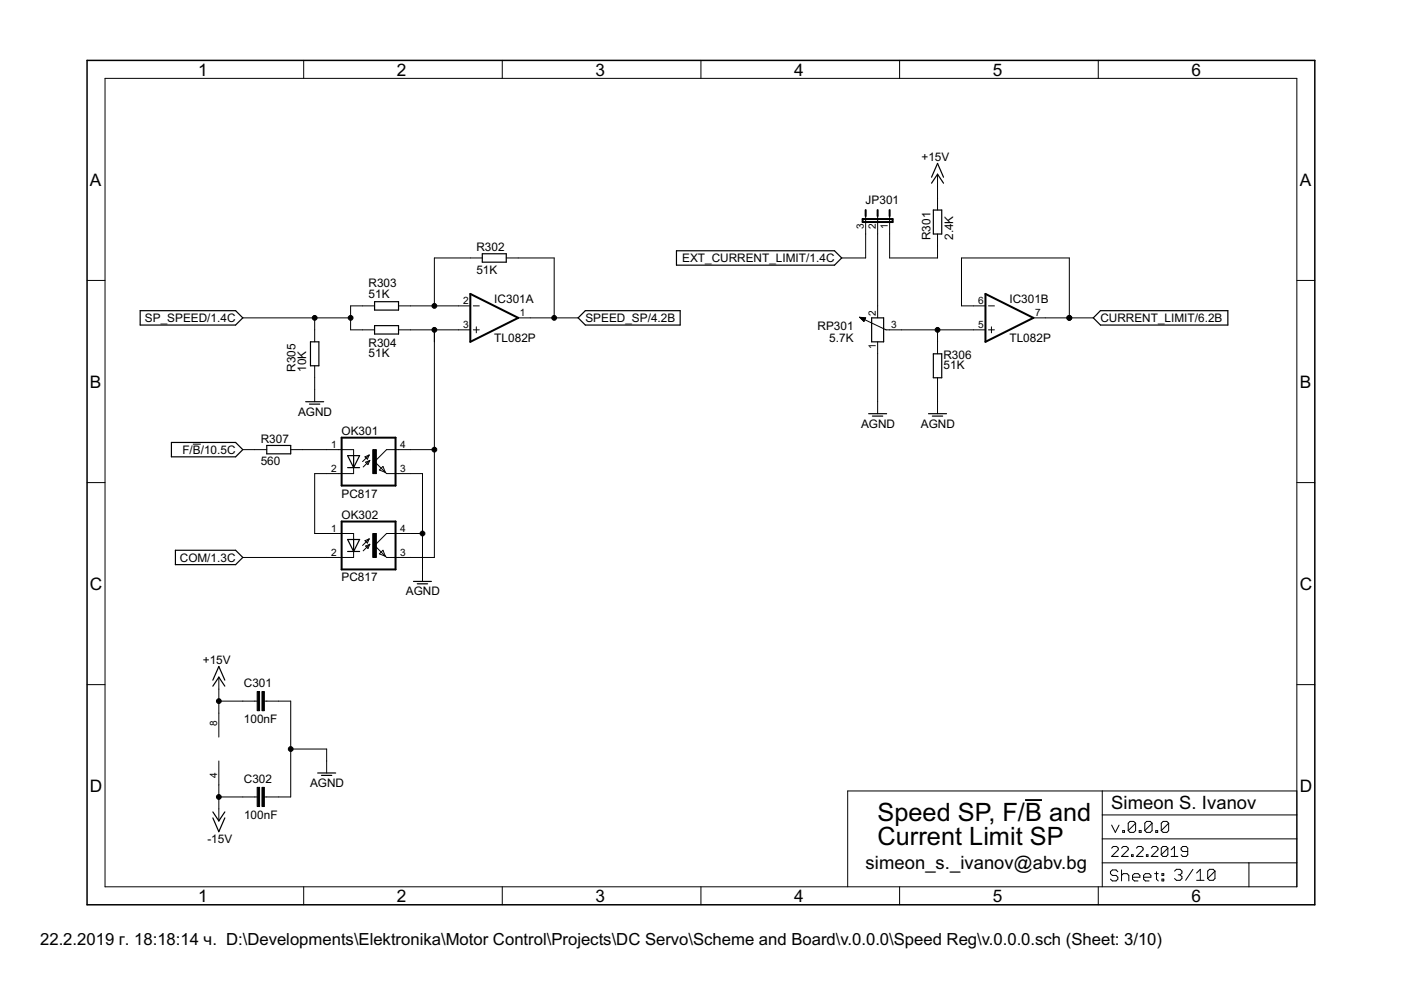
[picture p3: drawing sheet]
<svg xmlns="http://www.w3.org/2000/svg" width="297mm" height="210mm" viewBox="0 0 297 210" stroke-linecap="round" stroke-linejoin="round" font-family="sans-serif">
<g fill="#000" stroke="#000" stroke-width=".25">
<path d="M198.8 36.9l-1.3 1.9zM198.8 34.6l-1.3 3zM198.8 36.9l1.2 1.9zM198.8 34.6l1.2 3zM102.3 55.6h5zM102.3 53.8v1.8zM102.3 53.8h5zM107.3 53.8v1.8zM143.4 53.2v3zM143.4 53.2h33.5zM143.4 56.2h33.5zM176.9 53.2l1.6 1.5z"/>
<path d="M178.5 54.7l-1.6 1.5zM197.9 44.5v5.1zM199.7 44.5v5.1zM197.9 44.5h1.8zM197.9 49.6h1.8zM29.7 65.9v3zM29.7 68.9h20.3zM29.7 65.9h20.3zM50 68.9l1.5-1.5zM50 65.9l1.5 1.5zM65.8 72.5v5.1zM67.6 72.5v5.1z"/>
<path d="M65.8 72.5h1.8zM65.8 77.6h1.8zM79.4 65.7h5.1zM79.4 64v1.7zM79.4 70.8h5.1zM79.4 69v1.8zM79.4 64h5.1zM84.5 64v1.7zM79.4 69h5.1zM84.5 69v1.8zM122.6 67.4l1.5-1.5zM122.6 67.4l1.5 1.5z"/>
<path d="M124.1 65.9h20.1zM124.1 68.9h20.1zM144.2 65.9v3zM184.8 72.5h2.5zM184.8 67.4v5.1zM184.8 67.4h2.5zM187.3 67.4v5.1zM197.9 75h1.8zM199.7 75v5.1zM231.8 67.4l1.5-1.5zM231.8 67.4l1.5 1.5zM233.3 65.9h27z"/>
<path d="M233.3 68.9h27zM260.3 65.9v3zM36.3 93.8v3.1zM36.3 96.9h13.7zM36.3 93.8h13.7zM50 96.9l1.5-1.6zM50 93.8l1.5 1.5zM56.6 96.2h5zM56.6 94.4v1.8zM56.6 94.4h5zM61.6 94.4v1.8zM64.8 85.2h3.8z"/>
<path d="M65.6 85.7h2.2zM73.7 96.6l1.3 2.5zM73.7 99.1h1.3zM75 96.6v2.5zM73.7 96.6h1.3zM76.2 96.6l-1.2 2.5zM75 99.1h1.2zM75 96.6h1.2zM184.2 87.7h3.8zM185 88.2h2.2zM196.9 87.7h3.8zM197.7 88.2h2.2z"/>
<path d="M197.9 75v5.1zM197.9 80.1h1.8zM37.2 116.7v3zM37.2 119.7h12.8zM37.2 116.7h12.8zM50 119.7l1.5-1.5zM50 116.7l1.5 1.5zM73.7 114.4l1.3 2.5zM73.7 116.9h1.3zM75 114.4v2.5zM73.7 114.4h1.3zM76.2 114.4l-1.2 2.5z"/>
<path d="M75 116.9h1.2zM75 114.4h1.2zM87.7 123.3h3.8zM88.5 123.8h2.2zM46.4 143.6l-1.3 1.9zM46.4 141.3l-1.3 2.9zM46.4 143.6l1.3 1.9zM46.4 141.3l1.3 2.9zM45.1 172.1l1.3 2zM45.1 173.4l1.3 2.9zM47.7 172.1l-1.3 2zM47.7 173.4l-1.3 2.9z"/>
<path d="M67.4 163.9h3.8zM68.2 164.4h2.1z"/>
</g>
<g fill="#000" stroke="#000" stroke-width=".21">
<path d="M22.3 16.6v171.4zM64.4 12.8v3.8zM106.5 12.8v3.8zM148.6 12.8v3.8zM190.7 12.8v3.8zM232.9 12.8v3.8zM22.3 16.6h252.7zM198.8 36.9v2.6zM18.5 59.5h3.8zM92.1 54.7v10.2zM99.7 54.7h2.6zM92.1 54.7h7.6z"/>
<path d="M107.3 54.7h2.6zM109.9 54.7h7.6zM117.5 54.7v12.7zM183.5 47.1v2.5zM183.5 45.8v1.3zM183.5 49.6v5.1zM178.5 54.7h5zM186.1 47.1v2.5zM186.1 45.8v1.3zM186.1 49.6v15.3zM188.6 47.1v2.5zM188.6 45.8v1.3z"/>
<path d="M188.6 49.6v5.1zM198.8 42v2.5zM198.8 49.6v2.6zM198.8 39.5v2.5zM198.8 52.2v2.5zM188.6 54.7h10.2zM203.9 54.7h22.8zM226.7 54.7v12.7zM275 59.5h3.8zM51.5 67.4h15.2zM66.7 69.9v2.6zM66.7 67.4h7.6z"/>
<path d="M66.7 67.4v2.5zM74.3 67.4v2.5zM74.3 64.9v2.5zM74.3 64.9h2.6zM76.9 64.9h2.5zM76.9 69.9h2.5zM74.3 69.9h2.6zM84.5 64.9h2.5zM84.5 69.9h2.5zM87 64.9h5.1zM87 69.9h5.1zM92.1 64.9h5.1z"/>
<path d="M92.1 69.9h5.1zM92.1 69.9v2.6zM92.1 69.9v25.4zM97.2 64.9h2.5zM97.2 69.9h2.5zM100.4 69.9h1.2zM100.4 64.9h1.2zM101 69.3v1.3zM109.9 67.4h2.5zM112.4 67.4h5.1zM117.5 67.4h5.1zM182.3 67.3l.9 .9z"/>
<path d="M182.4 67.4h1.1zM182.5 67.5h1zM182.6 67.6h.8zM182.8 67.8h.5zM182.9 67.9h.4zM183 68h.2zM183.5 67.4l-.3 .8zM182.3 67.3l1.2 .1zM186.1 72.5v2.5zM186.1 64.9v2.5zM186.1 75v10.2zM182.3 67.3l5.6 2.6z"/>
<path d="M187.9 69.9h.7zM188.6 69.9h2.6zM198.8 72.5v2.5zM191.2 69.9h7.6zM198.8 69.9v2.6zM203.9 54.7v10.2zM206.4 64.9h2.5zM206.4 69.9h2.5zM203.9 64.9h2.5zM198.8 69.9h7.6zM209.6 69.9h1.2zM209.6 64.9h1.2z"/>
<path d="M210.2 69.3v1.3zM219.1 67.4h2.5zM221.6 67.4h5.1zM226.7 67.4h5.1zM40.9 94.2h1.7zM51.5 95.3h2.5zM54 95.3h2.6zM61.6 95.3h2.6zM64.2 95.3h5.1zM66.7 77.6v2.5zM66.7 82.6v2.6zM66.7 80.1v2.5z"/>
<path d="M69.3 95.3h2.5zM75 95.3v1.3zM75 99.1v1.3zM71.8 95.3h3.2zM76.9 97.9l1.4-1.4zM77 99l1.4-1.4zM77.4 96.9l.5 .5zM77.5 98l.5 .5zM78.3 96.5l-.4 .9zM78.4 97.6l-.4 .9zM77.4 96.9l.9-.4zM77.5 98l.9-.4z"/>
<path d="M79.4 97.9l2.3 2.3zM80.4 99.7l.8-.8zM81.2 98.9l.5 1.3zM82 95.3l-2.6 2.6zM82 95.3h2.5zM84.5 95.3h2.5zM87 95.3h5.1zM186.1 85.2v2.5zM198.8 80.1v2.5zM198.8 85.2v2.5zM198.8 82.6v2.6zM18.5 102.3h3.8z"/>
<path d="M51.5 118.2h17.8zM66.7 100.4v12.7zM66.7 113.1h2.6zM69.3 100.4h2.5zM69.3 113.1h2.5zM69.3 118.2h2.5zM66.7 100.4h2.6zM71.8 100.4h3.2zM75 113.1v1.3zM75 116.9v1.3zM71.8 113.1h3.2zM71.8 118.2h3.2z"/>
<path d="M76.9 115.7l1.4-1.4zM77 116.8l1.4-1.4zM77.4 114.6l.5 .5zM77.5 115.8l.5 .5zM78.3 114.3l-.4 .8zM78.4 115.4l-.4 .9zM77.4 114.6l.9-.3zM77.5 115.8l.9-.4zM79.4 115.7l2.3 2.2zM80.4 117.4l.8-.7zM81.2 116.7l.5 1.2zM81.7 100.2l.3 .2z"/>
<path d="M80.4 99.7l1.3 .5zM81.7 117.9l.3 .3zM80.4 117.4l1.3 .5zM82 100.4h2.5zM82 113.1l-2.6 2.6zM82 118.2h2.5zM82 113.1h2.5zM84.5 100.4h2.5zM84.5 118.2h2.5zM84.5 113.1h2.5zM87 100.4h2.6zM87 118.2h5.1z"/>
<path d="M89.6 100.4v12.7zM87 113.1h2.6zM89.6 113.1v7.6zM92.1 95.3v22.9zM275 102.3h3.8zM89.6 120.7v2.6zM18.5 145.2h3.8zM46.4 151.2v5.1zM46.4 143.6v2.5zM46.4 146.1v2.6zM46.4 148.7v2.5zM51.5 148.7h2.5z"/>
<path d="M46.4 148.7h5.1zM54 148.7h.5zM56 148.7h.6zM56.6 148.7h2.5zM59.1 148.7h2.5zM61.6 148.7v10.1zM61.6 158.8v10.2zM61.6 158.8h7.7zM69.3 158.8v2.6zM275 145.2h3.8zM46.4 161.4v5zM46.4 171.5v2.6z"/>
<path d="M46.4 169v2.5zM46.4 166.4v2.6zM51.5 169h2.5zM46.4 169h5.1zM54 169h.5zM56 169h.6zM56.6 169h2.5zM59.1 169h2.5zM69.3 161.4v2.5zM179.7 167.7h54zM233.7 167.7h41.3zM233.7 177.9h41.3z"/>
<path d="M233.7 172.8v5.1zM233.7 172.8h41.3zM233.7 167.7v5.1zM235.7 174.9l.8 1.6zM236 179.5l-.3 .3zM237.3 174.9l-.8 1.6zM236 179.5h.7zM236.7 179.5l.4 .3zM238 176.1v.4zM238 176.1h.4zM238.1 179.5l-.3 .3zM238.4 176.1v.4z"/>
<path d="M238 176.5h.4zM238.1 179.5h.7zM239.2 174.5v1.6zM239.2 174.5l.4-.3zM239.2 176.1l1.6-1.6zM238.8 179.5l.4 .3zM239.6 174.2h.8zM239.2 176.1l.4 .4zM240.4 174.2l.4 .3zM239.6 176.5h.8zM240.8 174.5v1.6zM240.4 176.5l.4-.4z"/>
<path d="M241.3 179.5l-.4 .3zM241.5 176.1v.4zM241.5 176.1h.4zM241.9 176.1v.4zM241.5 176.5h.4zM241.3 179.5h.7zM242 179.5l.4 .3zM242.7 174.5v1.6zM242.7 174.5l.4-.3zM244.3 174.5l-1.6 1.6zM243.1 174.2h.8zM242.7 176.1l.4 .4z"/>
<path d="M243.9 174.2l.4 .3zM243.1 176.5h.8zM244.3 174.5v1.6zM244.3 176.1l-.4 .4zM244.5 179.5l-.4 .3zM245 176.1v.4zM245 176.1h.4zM244.5 179.5h.7zM245.4 176.1v.4zM245 176.5h.4zM245.2 179.5l.3 .3zM246.2 174.5v1.6z"/>
<path d="M246.2 174.5l.4-.3zM246.2 176.1l1.6-1.6zM246.5 179.5l-.3 .3zM246.5 179.5h.8zM246.6 174.2h.8zM246.2 176.1l.4 .4zM247.3 179.5l.3 .3zM247.4 174.2l.4 .3zM246.6 176.5h.8zM247.6 179.8v1.4zM247.8 174.5v1.6zM247.8 176.1l-.4 .4z"/>
<path d="M249 179.5v2.1zM250.4 179.8v.4zM250.8 179.5l-.4 .3zM250.8 179.5h.7zM251.5 179.5l.3 .3zM275 172.8v5.1zM275 167.7v5.1zM22.3 188h252.7zM64.4 188v3.8zM106.5 188v3.8zM148.6 188v3.8zM179.7 167.7v20.3z"/>
<path d="M190.7 188v3.8zM232.9 188v3.8zM233.7 182.9v5.1zM233.7 177.9v5zM235.4 184.8v.4zM235.4 185.2l.4 .4zM237.1 180.2l-1.4 1.4zM235.4 184.8l.4-.4zM235.8 185.6h.8zM235.4 186.4l.4 .4zM235.8 184.4h.8zM236.6 185.6l.4 .4z"/>
<path d="M235.8 186.8h.8zM236.6 184.4l.4 .4zM237 186v.4zM237 186.4l-.4 .4zM235.7 181.6h1.4zM237.1 179.8v.4zM237.8 181.6l1.4-1.4zM237.8 184.4v2.4zM237.8 185.6l.4-.4zM238.2 185.2h.8zM239 185.2l.3 .4zM237.8 181.6h1.4z"/>
<path d="M239.2 179.8v.4zM239.3 185.6v1.2zM239.9 181.2v.4zM239.9 181.2h.3zM240.1 185.6v.8zM240.1 185.6l.4-.4zM240.2 181.2v.4zM239.9 181.6h.3zM240.1 186.4l.4 .4zM240.5 185.2h.8zM240.9 181.6l1.5-1.4zM240.5 186.8h.8z"/>
<path d="M241.3 185.2l.4 .4zM241.7 185.6v.4zM240.1 186h1.6zM240.9 181.6h1.5zM242.4 179.8v.4zM242.5 185.6v.8zM242.5 185.6l.3-.4zM242.5 186.4l.3 .4zM242.8 185.2h.8zM243.1 181.2v.4zM243.1 181.2h.3zM243.4 181.2v.4z"/>
<path d="M243.1 181.6h.3zM242.8 186.8h.8zM243.6 185.2l.4 .4zM244 185.6v.4zM242.5 186h1.5zM244.1 181.6l1.4-1.4zM244.8 185.2h.8zM245.2 184.8v1.6zM245.2 186.4l.4 .4zM244.1 181.6h1.4zM245.5 179.8v.4zM246.2 179.8v1.4z"/>
<path d="M246.2 181.2l1.4-1.4zM246.4 185.2h.3zM246.4 185.2v.4zM246.4 186.4h.3zM246.4 186.4v.4zM246.2 181.2l.3 .4zM246.7 185.2v.4zM246.4 185.6h.3zM246.7 186.4v.4zM246.4 186.8h.3zM246.5 181.6h.8zM247.6 181.2l-.3 .4z"/>
<path d="M248.3 180.2l.7-.7zM248.3 181.6h1.4zM249 184.7l.4-.4zM249.4 184.3h.8zM249 186.3l.4 .3zM250.2 184.3l.4 .4zM249.8 185.5h.4zM250.2 185.5l.4 .4zM249.4 186.6h.8zM250.4 181.2l.4 .4zM250.4 180.2l.4 .3zM250.6 184.7v.4z"/>
<path d="M250.2 185.5l.4-.4zM250.6 185.9v.4zM250.2 186.6l.4-.3zM250.8 181.6h.7zM250.8 180.5h1zM252.9 184.3l-1.5 2.3zM251.8 181.2l-.3 .4zM251.8 179.8v1.4zM253.7 185.1l.8-.8zM253.7 186.6h1.6zM254.5 184.3v2.3zM256.1 184.7v1.6z"/>
<path d="M256.1 184.7l.3-.4zM257.6 184.7l-1.5 1.6zM256.4 184.3h.8zM256.1 186.3l.3 .3zM257.2 184.3l.4 .4zM256.4 186.6h.8zM257.6 184.7v1.6zM257.6 186.3l-.4 .3zM264.8 182.9v5.1zM264.8 182.9h10.2zM233.7 182.9h31.1zM275 182.9v5.1z"/>
<path d="M275 177.9v5zM275 16.6v171.4z"/>
<circle cx="66.7" cy="67.4" r=".51"/>
<circle cx="74.3" cy="67.4" r=".51"/>
<circle cx="92.1" cy="64.9" r=".51"/>
<circle cx="92.1" cy="69.9" r=".51"/>
<circle cx="117.5" cy="67.4" r=".51"/>
<circle cx="198.8" cy="69.9" r=".51"/>
<circle cx="226.7" cy="67.4" r=".51"/>
<circle cx="92.1" cy="95.3" r=".51"/>
<circle cx="89.6" cy="113.1" r=".51"/>
<circle cx="46.4" cy="148.7" r=".51"/>
<circle cx="61.6" cy="158.8" r=".51"/>
<circle cx="46.4" cy="169" r=".51"/>
</g>
<path d="M217.3 169.6h3.6z" fill="#000" stroke="#000" stroke-width=".4"/>
<path d="M18.5 12.8v179zM18.5 12.8h260.3zM18.5 191.8h260.3zM278.8 12.8v179z" fill="#000" stroke="#000" stroke-width=".32"/>
<g fill="#000" stroke="#000" stroke-width=".42">
<path d="M182.9 46.4v.7zM182.9 46.4h6.4zM183.5 44.5v1.3zM186.1 44.5v1.3zM188.6 44.5v1.3zM182.9 47.1h6.4zM189.3 46.4v.7zM99.7 62.3v10.2zM99.7 62.3l10.2 5.1zM99.7 72.5l10.2-5.1zM208.9 62.3v10.2zM208.9 62.3l10.2 5.1z"/>
<path d="M208.9 72.5l10.2-5.1zM72.4 92.8h11.5zM72.4 92.8v10.2zM83.9 92.8v10.2zM72.4 103h11.5zM72.4 110.6h11.5zM72.4 110.6v10.1zM83.9 110.6v10.1zM72.4 120.7h11.5z"/>
</g>
<path d="M79 95.3h.8v5.1h-.8zM79 113.1h.8v5.1h-.8zM54.5 146.6h.5v4.1h-.5zM55.5 146.6h.5v4.1h-.5zM54.5 166.9h.5v4.1h-.5zM55.5 166.9h.5v4.1h-.5z" fill="#000" stroke="#000" stroke-width=".21"/>
<g font-size="6">
<text x="186.1" y="174.1">Speed SP, F/B and</text>
<text x="186.1" y="179.1">Current Limit SP</text>
</g>
<g font-size="4.4">
<text x="235.6" y="171.5">Simeon S. Ivanov</text>
<text x="183.5" y="184.2">simeon_s._ivanov@abv.bg</text>
</g>
<g font-size="4.1">
<text x="42" y="16">1</text>
<text x="84.1" y="16">2</text>
<text x="126.3" y="16">3</text>
<text x="168.4" y="16">4</text>
<text x="210.5" y="16">5</text>
<text x="252.6" y="16">6</text>
<text x="19.1" y="39.3">A</text>
<text x="275.6" y="39.3">A</text>
<text x="19.1" y="82.2">B</text>
<text x="275.6" y="82.2">B</text>
<text x="19.1" y="125">C</text>
<text x="275.6" y="125">C</text>
<text x="19.1" y="167.9">D</text>
<text x="275.6" y="167.9">D</text>
<text x="42" y="191.2">1</text>
<text x="84.1" y="191.2">2</text>
<text x="126.3" y="191.2">3</text>
<text x="168.4" y="191.2">4</text>
<text x="210.5" y="191.2">5</text>
<text x="252.6" y="191.2">6</text>
</g>
<text font-size="4" x="8.5" y="200.4">22.2.2019 г. 18:18:14 ч. D:\Developments\Elektronika\Motor Control\Projects\DC Servo\Scheme and Board\v.0.0.0\Speed Reg\v.0.0.0.sch (Sheet: 3/10)</text>
<g font-size="2.8">
<text x="195.4" y="34.1">+15V</text>
<text x="183.5" y="43.3">JP301</text>
<text x="101" y="53.2">R302</text>
<text x="197.3" y="50.9" transform="rotate(-90 197.3 50.9)">R301</text>
<text x="202.1" y="50.9" transform="rotate(-90 202.1 50.9)">2.4K</text>
<text x="101" y="58">51K</text>
<text x="144.6" y="55.6">EXT_CURRENT_LIMIT/1.4C</text>
<text x="78.1" y="63.1">51K</text>
<text x="78.1" y="60.8">R303</text>
<text x="104.8" y="64.2">IC301A</text>
<text x="214" y="64.2">IC301B</text>
<text x="30.7" y="68.3">SP_SPEED/1.4C</text>
<text x="124.1" y="68.3">SPEED_SP/4.2B</text>
<text x="173.3" y="69.9">RP301</text>
<text x="233.3" y="68.3">CURRENT_LIMIT/6.2B</text>
<text x="78.1" y="75.8">51K</text>
<text x="78.1" y="73.5">R304</text>
<text x="104.8" y="72.5">TL082P</text>
<text x="175.8" y="72.5">5.7K</text>
<text x="200" y="76.1">R306</text>
<text x="214" y="72.5">TL082P</text>
<text x="62.7" y="78.8" transform="rotate(-90 62.7 78.8)">R305</text>
<text x="64.9" y="78.8" transform="rotate(-90 64.9 78.8)">10K</text>
<text x="200" y="78.3">51K</text>
<text x="63.2" y="88.1">AGND</text>
<text x="55.3" y="93.8">R307</text>
<text x="72.4" y="92.2">OK301</text>
<text x="182.6" y="90.7">AGND</text>
<text x="195.3" y="90.7">AGND</text>
<text x="38.7" y="96.2">F/B/10.5C</text>
<text x="55.3" y="98.6">560</text>
<text x="72.4" y="105.5">PC817</text>
<text x="72.4" y="109.9">OK302</text>
<text x="38.1" y="119.1">COM/1.3C</text>
<text x="72.4" y="123.3">PC817</text>
<text x="86" y="126.2">AGND</text>
<text x="43" y="140.8">+15V</text>
<text x="51.7" y="145.7">C301</text>
<text x="51.7" y="153.4">100nF</text>
<text x="51.7" y="166.1">C302</text>
<text x="65.7" y="166.8">AGND</text>
<text x="51.7" y="173.7">100nF</text>
<text x="44" y="178.7">-15V</text>
</g>
<g font-size="2.4">
<text x="183.2" y="48.6" transform="rotate(-90 183.2 48.6)">3</text>
<text x="185.7" y="48.6" transform="rotate(-90 185.7 48.6)">2</text>
<text x="188.3" y="48.6" transform="rotate(-90 188.3 48.6)">1</text>
<text x="98.2" y="64.5">2</text>
<text x="207.4" y="64.5">6</text>
<text x="98.2" y="69.6">3</text>
<text x="110.2" y="67">1</text>
<text x="185.7" y="67" transform="rotate(-90 185.7 67)">2</text>
<text x="189" y="69.6">3</text>
<text x="207.4" y="69.6">5</text>
<text x="219.4" y="67">7</text>
<text x="185.7" y="74" transform="rotate(-90 185.7 74)">1</text>
<text x="70.2" y="95">1</text>
<text x="84.8" y="95">4</text>
<text x="70.2" y="100.1">2</text>
<text x="84.8" y="100.1">3</text>
<text x="70.2" y="112.8">1</text>
<text x="84.8" y="112.8">4</text>
<text x="70.2" y="117.8">2</text>
<text x="84.8" y="117.8">3</text>
<text x="46" y="153.9" transform="rotate(-90 46 153.9)">8</text>
<text x="46" y="164.9" transform="rotate(-90 46 164.9)">4</text>
</g>
</svg>
